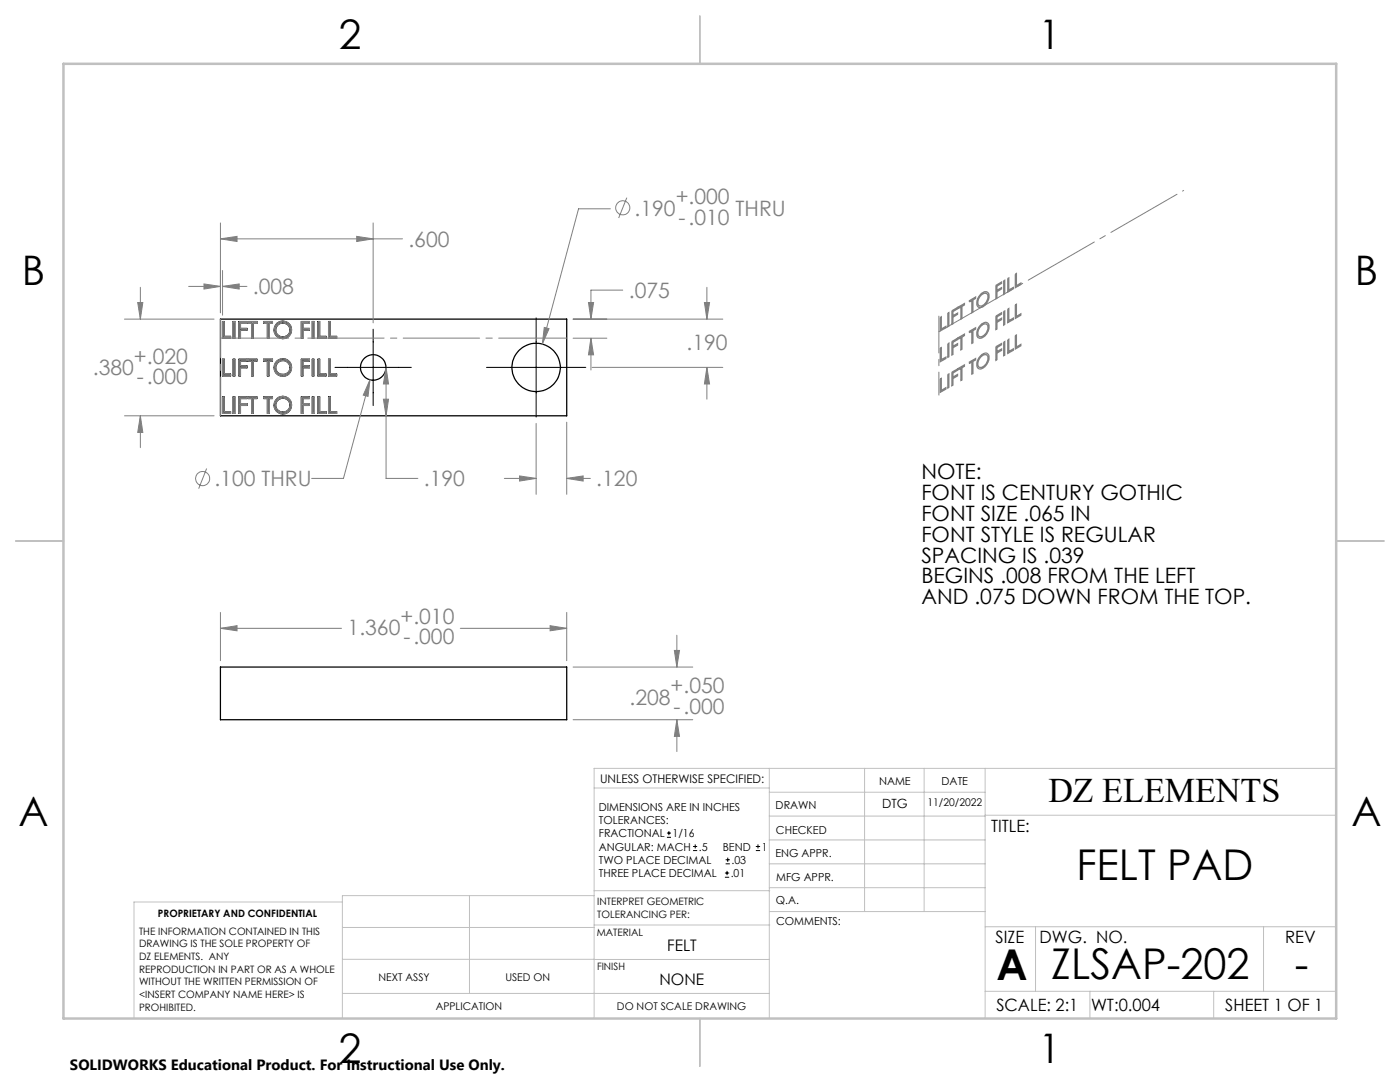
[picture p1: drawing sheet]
<svg xmlns="http://www.w3.org/2000/svg" width="279mm" height="216mm" viewBox="0 0 279 216" stroke-linecap="round" stroke-linejoin="round" font-family="sans-serif">
<g fill="none" stroke="#000" stroke-width=".25">
<path d="M44 63.7h69.1v19.3h-69.1zM44.4 71.7h.3v2.9h1.3v.4h-1.6zM44.4 64.2h.3v2.9h1.3v.4h-1.6zM44.4 79.2h.3v3h1.3v.3h-1.6zM46.5 71.7h.3v3.3h-.3zM46.5 64.2h.3v3.3h-.3zM46.5 79.2h.3v3.3h-.3zM47.7 71.7h1.6v.3h-1.3v1h1.3v.4h-1.3v1.6h-.3zM47.7 64.2h1.6v.3h-1.3v1h1.3v.4h-1.3v1.6h-.3zM47.7 79.2h1.6v.3h-1.3v1h1.3v.4h-1.3v1.6h-.3zM49.5 71.7h1.8v.3h-.8v3h-.3v-3h-.7zM49.5 64.2h1.8v.3h-.8v3h-.3v-3h-.7z"/>
<path d="M49.5 79.2h1.8v.3h-.8v3h-.3v-3h-.7zM52.6 71.7h1.8v.3h-.7v3h-.3v-3h-.8zM52.6 64.2h1.8v.3h-.7v3h-.3v-3h-.8zM52.6 79.2h1.8v.3h-.7v3h-.3v-3h-.8zM60.1 71.7h1.6v.3h-1.3v1h1.3v.4h-1.3v1.6h-.3zM60.1 64.2h1.6v.3h-1.3v1h1.3v.4h-1.3v1.6h-.3zM60.1 79.2h1.6v.3h-1.3v1h1.3v.4h-1.3v1.6h-.3zM62.3 71.7h.3v3.3h-.3zM62.3 64.2h.3v3.3h-.3zM62.3 79.2h.3v3.3h-.3zM63.5 71.7h.3v2.9h1.3v.4h-1.6zM63.5 64.2h.3v2.9h1.3v.4h-1.6z"/>
<path d="M63.5 79.2h.3v3h1.3v.3h-1.6zM65.6 71.7h.3v2.9h1.3v.4h-1.6zM65.6 64.2h.3v2.9h1.3v.4h-1.6zM65.6 79.2h.3v3h1.3v.3h-1.6zM44 133.1h69.1v10.5h-69.1z"/>
<circle cx="56.4" cy="65.8" r="1.73"/>
<circle cx="56.4" cy="73.3" r="1.73"/>
<circle cx="56.5" cy="65.8" r="1.41"/>
<circle cx="56.5" cy="73.3" r="1.4"/>
<circle cx="74.5" cy="73.3" r="2.54"/>
<circle cx="107" cy="73.3" r="4.8"/>
<circle cx="56.5" cy="80.8" r="1.74"/>
<circle cx="56.5" cy="80.8" r="1.4"/>
</g>
<g fill="none" stroke="#808080" stroke-width=".2">
<path d="M125.1 39.4l-1.6 4.1M28 57.3v6.4M37.6 57.1h6.4M40.7 56.7l3.3 .4-3.3 .6zM44 47.7l3.3-.5v1zM44 44.5v17.9M44 47.7h36.3M44.4 57.1l3.3-.4v1zM44.4 54v8.9M44.4 57.1h4.9M71.2 47.2l3.3 .5-3.3 .5zM74.5 44.5v19.9"/>
<path d="M121.8 41.7h-6.3l-7.3 27M124.3 57.9h-6.4v5.8M141.1 57.3v6.4M24.8 63.7h17.9M27.5 60.4h1l-.5 3.3zM73.8 75.8l-.4 3.3-.9-.3zM73.8 75.8l-5.3 19.7h-6.3M76.5 79.7h1l-.5 3.3zM77 73.3l.5 3.3h-1zM77 73.3v22.2h6.4M108.6 65.3l1 .3-1.4 3.1zM114.4 63.7h29.9"/>
<path d="M114.4 67.5h6.7M117.4 60.4h1.1l-.6 3.3zM117.9 67.5l.6 3.3h-1.1zM117.9 67.5v6.3M118.2 73.3h26.1M140.6 60.4h1l-.5 3.3zM141.1 73.3l.5 3.3h-1zM141.1 73.3v6.4M24.8 83h17.9M28 83l.5 3.3h-1zM28 83v6.3M41.2 93.5l-1.5 4"/>
<path d="M100.6 95.5h6.4M103.7 95l3.3 .5-3.3 .5zM107 84.5v14.1M113.1 95.5l3.3-.5v1zM113.1 95.5h4.7M113.1 84.2v14.4M44 125.4l3.3-.6v1.1zM44 122.2v9.6M44 125.4h24.2M91.9 125.4h21.2M109.8 124.8l3.3 .6-3.3 .5zM113.1 122.2v9.6"/>
<path d="M114.4 133.1h23.9M134.6 129.8h1l-.5 3.3zM135.1 126.8v6.3M114.4 143.6h23.9M135.1 143.6l.5 3.3h-1zM135.1 143.6v6.4"/>
<circle cx="124.3" cy="41.5" r="1.41"/>
<circle cx="40.4" cy="95.5" r="1.41"/>
</g>
<g fill="none" stroke="#000" stroke-width=".2">
<path d="M66.9 73.3h15.2M74.5 65.7v15.2M97.1 73.3h19.8M107 63.4v19.8M133.1 167.1h.8M133.1 166.2h.8M133.5 165.8v.9M138.3 169.7h.8M138.3 168.9h.8M138.7 168.5v.8M144.7 175h.8M144.7 174.2h.8"/>
<path d="M144.8 172.4h.9M144.8 171.6h.9M145.1 173.8v.8M145.2 171.1v.9M150.8 169.7h.9M150.8 168.9h.9M151.3 168.5v.8"/>
</g>
<g fill="none" stroke="#808080" stroke-width=".25">
<path d="M195.7 58.7a.91 .91 0 0 1 .9-.5 .91 .91 0 0 1 .8 .6 2.27 2.27 0 0 1-2 2.5 1.66 1.66 0 0 1 0-2.2zM195.8 58.9l.1-.1a.74 .74 0 0 1 1.1-.2 .74 .74 0 0 1 .1 1.1l-.2 .5a1.25 1.25 0 0 1-1.6 .7 1.86 1.86 0 0 1 .5-2zM198.8 56.9l1.1-.6v.3l-.9 .5v.8l.9-.5v.2l-.9 .6v1.3l-.2 .1zM200.3 56l.2-.1v2.7l-.2 .1zM201.1 55.6l.2-.1v2.4l.9-.5v.2l-1.1 .7zM202.6 54.7l.2-.1v2.4l.9-.5v.3l-1.1 .6zM44.4 64.2h.3v2.9h1.3v.4h-1.6zM44.4 71.7h.3v2.9h1.3v.4h-1.6zM44.4 79.2h.3v3h1.3v.3h-1.6zM46.5 64.2h.3v3.3h-.3zM46.5 71.7h.3v3.3h-.3zM46.5 79.2h.3v3.3h-.3z"/>
<path d="M47.7 64.2h1.6v.3h-1.3v1h1.3v.4h-1.3v1.6h-.3zM47.7 71.7h1.6v.3h-1.3v1h1.3v.4h-1.3v1.6h-.3zM47.7 79.2h1.6v.3h-1.3v1h1.3v.4h-1.3v1.6h-.3zM49.5 64.2h1.8v.3h-.8v3h-.3v-3h-.7zM49.5 71.7h1.8v.3h-.8v3h-.3v-3h-.7zM49.5 79.2h1.8v.3h-.8v3h-.3v-3h-.7zM52.6 64.2h1.8v.3h-.7v3h-.3v-3h-.8zM52.6 71.7h1.8v.3h-.7v3h-.3v-3h-.8zM52.6 79.2h1.8v.3h-.7v3h-.3v-3h-.8zM60.1 64.2h1.6v.3h-1.3v1h1.3v.4h-1.3v1.6h-.3zM60.1 71.7h1.6v.3h-1.3v1h1.3v.4h-1.3v1.6h-.3zM60.1 79.2h1.6v.3h-1.3v1h1.3v.4h-1.3v1.6h-.3z"/>
<path d="M62.3 64.2h.3v3.3h-.3zM62.3 71.7h.3v3.3h-.3zM62.3 79.2h.3v3.3h-.3zM63.5 64.2h.3v2.9h1.3v.4h-1.6zM63.5 71.7h.3v2.9h1.3v.4h-1.6zM63.5 79.2h.3v3h1.3v.3h-1.6zM65.6 64.2h.3v2.9h1.3v.4h-1.6zM65.6 71.7h.3v2.9h1.3v.4h-1.6zM65.6 79.2h.3v3h1.3v.3h-1.6zM187.6 63.4l.3-.2v2.5l.9-.6v.3l-1.2 .6zM187.6 69.5l.3-.1v2.4l.9-.5v.2l-1.2 .7zM187.6 75.6l.3-.1v2.4l.9-.5v.2l-1.2 .7z"/>
<path d="M189.2 62.5l.2-.1v2.7l-.2 .1zM189.2 68.6l.2-.1v2.7l-.2 .1zM189.2 74.7l.2-.1v2.7l-.2 .1zM190 62l1.1-.7v.3l-.9 .6v.8l.9-.5v.2l-.9 .6v1.3l-.2 .1zM190 68.2l1.1-.7v.3l-.9 .5v.8l.9-.5v.3l-.9 .5v1.3l-.2 .1zM190 74.3l1.1-.7v.3l-.9 .5v.8l.9-.5v.3l-.9 .5v1.3l-.2 .2zM191.2 61.3l1.3-.7v.3l-.5 .2v2.4l-.2 .2v-2.5l-.6 .4zM191.2 67.4l1.3-.7v.3l-.5 .3v2.4l-.2 .1v-2.4l-.6 .3zM191.2 73.5l1.3-.7v.3l-.5 .3v2.4l-.2 .1v-2.4l-.6 .3zM193.5 60l1.2-.7v.2l-.5 .4v2.4l-.2 .1v-2.4l-.5 .3zM193.5 66.1l1.2-.7v.3l-.5 .3v2.4l-.2 .1v-2.4l-.5 .3zM193.5 72.2l1.2-.7v.3l-.5 .3v2.4l-.2 .1v-2.4l-.5 .3z"/>
<path d="M195.7 64.9a.94 .94 0 0 1 1.6-.1 2.28 2.28 0 0 1-1.8 2.7 1.24 1.24 0 0 1-.4-1.8zM195.7 71a.94 .94 0 0 1 1.6-.1 2.33 2.33 0 0 1-1.8 2.7 1.3 1.3 0 0 1-.4-1.8zM195.7 71.3l.1-.1a.75 .75 0 0 1 1.1-.4 .75 .75 0 0 1 .2 1.1l-.2 .5a1.35 1.35 0 0 1-1.5 .8 1.6 1.6 0 0 1 .3-1.9zM195.9 64.9h.1a.71 .71 0 0 1 1-.2 .71 .71 0 0 1 .1 1l-.2 .5a1.37 1.37 0 0 1-1.5 .9 1.73 1.73 0 0 1 .5-2.2zM198.8 63.1l1.1-.7v.3l-.9 .5v.8l.9-.5v.3l-.9 .5v1.4l-.2 .1zM198.8 69.2l1.1-.7v.3l-.9 .6v.8l.9-.6v.3l-.9 .5v1.4l-.2 .1zM200.3 62.2l.2-.1v2.6l-.2 .2zM200.3 68.3l.2-.1v2.7l-.2 .1zM201.1 61.7l.2-.1v2.4l.9-.5v.2l-1.1 .7zM201.1 67.8l.2-.1v2.4l.9-.5v.3l-1.1 .6zM202.6 60.8l.2-.1v2.4l.9-.5v.3l-1.1 .6zM202.6 67l.2-.1v2.4l.9-.6v.3l-1.1 .6z"/>
<circle cx="56.4" cy="73.4" r="1.43"/>
<circle cx="56.5" cy="65.8" r="1.74"/>
<circle cx="56.5" cy="73.3" r="1.74"/>
<circle cx="56.5" cy="65.9" r="1.42"/>
<circle cx="56.4" cy="80.9" r="1.43"/>
<circle cx="56.5" cy="80.8" r="1.74"/>
</g>
<g fill="none" stroke="#c0c0c0" stroke-width=".2">
<path d="M118.6 157.2h34.9M153.5 153.3v49.9M153.5 158.1h43.1M172.5 153.3v28.6M184.4 153.3v28.6M196.6 153.3v49.9M266.7 153.3h-148.1v49.9M68.3 180h-41.6v23.2M93.7 178.7v19.5M118.6 178.7h-50.3v24.5M118.6 177.7h35M153.5 167.6h43.1"/>
<path d="M153.5 162.8h43.1M153.5 172.4h43.1M153.5 177.1h43.1M196.6 162.7h70.1M68.3 198.2h85.2M68.3 191.4l85.2 .1M68.3 185.1h50.3M118.6 184.6h35M153.6 181.9h43M196.6 197.8h70.1M196.6 184.9h70.1M206.7 184.9v12.9"/>
<path d="M217.5 197.8v5.4M242.2 197.8v5.4M252.2 184.9v12.9"/>
</g>
<path d="M139.7 3.2v9.5M3.1 107.9h9.6M266.7 107.9h9.5M139.7 203.2v9.6" fill="none" stroke="#c0c0c0" stroke-width=".25"/>
<path d="M12.7 12.7h254v190.5h-254z" fill="none" stroke="#c0c0c0" stroke-width=".5"/>
<path d="M44 67.5h69.1" fill="none" stroke="#808080" stroke-width=".2" stroke-dasharray="15.2 1.3 1.3 1.3" stroke-dashoffset="1.7"/>
<path d="M44 63.6v19.4" fill="none" stroke="#808080" stroke-width=".2" stroke-dasharray="15.2 1.3 1.3 1.3" stroke-dashoffset="7.5"/>
<path d="M187.4 66.2l48.8-28.2" fill="none" stroke="#808080" stroke-width=".2" stroke-dasharray="15.2 1.3 1.3 1.3" stroke-dashoffset="-1.5"/>
<path d="M187.4 63.1v15.7" fill="none" stroke="#808080" stroke-width=".2" stroke-dasharray="15.2 1.3 1.3 1.3" stroke-dashoffset="7.9"/>
<path d="M73.8 75.8l-1.3 3 .9 .3zM108.6 65.3l-.4 3.4 1.4-3.1zM27.5 60.4h1l-.5 3.3zM28 83l.5 3.3h-1zM113.1 95.5l3.3-.5v1zM103.7 95l3.3 .5-3.3 .5zM140.6 60.4h1l-.5 3.3zM141.1 73.3l.5 3.3h-1zM76.5 79.7h1l-.5 3.3zM77 73.3l.5 3.3h-1zM44 47.7l3.3-.5v1zM71.2 47.2l3.3 .5-3.3 .5zM117.4 60.4h1.1l-.6 3.3zM117.9 67.5l.6 3.3h-1.1zM40.7 56.7l3.3 .4-3.3 .6zM44.4 57.1l3.3-.4v1zM44 125.4l3.3-.6v1.1zM109.8 124.8l3.3 .6-3.3 .5zM134.6 129.8h1l-.5 3.3zM135.1 143.6l.5 3.3h-1z" fill="#808080"/>
<g font-size="8.5">
<text x="214.8" y="175.5">FELT PAD</text>
<text x="198.9" y="195.5">A</text>
<text x="209.8" y="195.4">ZLSAP-202</text>
<text x="258.4" y="195.4">-</text>
</g>
<g font-size="8.1">
<text x="67.6" y="9.7">2</text>
<text x="207.3" y="9.7">1</text>
<text x="4.4" y="57">B</text>
<text x="270.4" y="57">B</text>
<text x="3.7" y="164.9">A</text>
<text x="269.7" y="164.9">A</text>
<text x="67.6" y="212.2">2</text>
<text x="207.3" y="212.2">1</text>
</g>
<text font-size="6.9" x="209.2" y="160.1">DZ ELEMENTS</text>
<g font-size="4.2" fill="#808080">
<text x="134.8" y="40.7">+.000</text>
<text x="126.6" y="43">.190</text>
<text x="135.4" y="44.8">-.010</text>
<text x="146.8" y="43">THRU</text>
<text x="81.5" y="49.3">.600</text>
<text x="50.5" y="58.7">.008</text>
<text x="125.5" y="59.5">.075</text>
<text x="137" y="69.9">.190</text>
<text x="18.5" y="74.9">.380</text>
<text x="26.7" y="72.6">+.020</text>
<text x="27.3" y="76.7">-.000</text>
<text x="42.8" y="97">.100 THRU</text>
<text x="84.6" y="97.1">.190</text>
<text x="119" y="97.1">.120</text>
<text x="79.9" y="124.4">+.010</text>
<text x="69.4" y="126.7">1.360</text>
<text x="80.5" y="128.5">-.000</text>
<text x="125.6" y="140.6">.208</text>
<text x="133.8" y="138.3">+.050</text>
<text x="134.4" y="142.4">-.000</text>
</g>
<g font-size="4.2">
<text x="183.9" y="95.6">NOTE:</text>
<text x="183.9" y="99.7">FONT IS CENTURY GOTHIC</text>
<text x="183.9" y="103.9">FONT SIZE .065 IN</text>
<text x="183.9" y="108.1">FONT STYLE IS REGULAR</text>
<text x="183.9" y="112.3">SPACING IS .039</text>
<text x="183.9" y="116.4">BEGINS .008 FROM THE LEFT</text>
<text x="183.9" y="120.6">AND .075 DOWN FROM THE TOP.</text>
</g>
<g font-size="3.4">
<text x="197.8" y="166">TITLE:</text>
<text x="198.7" y="188.1">SIZE</text>
<text x="207.5" y="188.1">DWG. NO.</text>
<text x="256.5" y="188.2">REV</text>
<text x="198.8" y="201.7">SCALE: 2:1</text>
<text x="217.7" y="201.8">WT:0.004</text>
<text x="244.5" y="201.7">SHEET 1 OF 1</text>
</g>
<g font-size="3.2">
<text x="133.2" y="189.8">FELT</text>
<text x="131.6" y="196.6">NONE</text>
</g>
<text font-size="3" x="14" y="213.5">SOLIDWORKS Educational Product. For Instructional Use Only.</text>
<text font-size="2.5" x="176" y="161.3">DTG</text>
<text font-size="2.4" x="119.8" y="156.2">UNLESS OTHERWISE SPECIFIED:</text>
<g font-size="2.2">
<text x="119.5" y="161.8">DIMENSIONS ARE IN INCHES</text>
<text x="154.8" y="161.4">DRAWN</text>
<text x="175.4" y="156.6">NAME</text>
<text x="187.9" y="156.7">DATE</text>
<text x="119.5" y="164.4">TOLERANCES:</text>
<text x="119.5" y="167.1">FRACTIONAL</text>
<text x="134.2" y="167.1">1/16</text>
<text x="154.9" y="166.3">CHECKED</text>
<text x="119.5" y="172.4">TWO PLACE DECIMAL</text>
<text x="119.5" y="169.7">ANGULAR: MACH</text>
<text x="139.5" y="169.7">.5</text>
<text x="144.2" y="169.7">BEND</text>
<text x="146" y="172.4">.03</text>
<text x="152" y="169.7">1</text>
<text x="154.8" y="171">ENG APPR.</text>
<text x="119.5" y="175">THREE PLACE DECIMAL</text>
<text x="145.8" y="175">.01</text>
<text x="154.9" y="175.7">MFG APPR.</text>
<text x="154.9" y="180.4">Q.A.</text>
<text x="154.9" y="184.6">COMMENTS:</text>
</g>
<g font-size="2.1">
<text x="185.1" y="160.7">11/20/2022</text>
<text x="75.5" y="195.7">NEXT ASSY</text>
<text x="100.9" y="195.7">USED ON</text>
<text x="86.9" y="201.5">APPLICATION</text>
<text x="123.1" y="201.6">DO NOT SCALE DRAWING</text>
</g>
<g font-size="2">
<text x="31.5" y="182.9">PROPRIETARY AND CONFIDENTIAL</text>
<text x="119.2" y="180.6">INTERPRET GEOMETRIC</text>
<text x="119.2" y="183.1">TOLERANCING PER:</text>
<text x="27.8" y="186.5">THE INFORMATION CONTAINED IN THIS</text>
<text x="27.8" y="189">DRAWING IS THE SOLE PROPERTY OF</text>
<text x="27.8" y="191.6">DZ ELEMENTS. ANY</text>
<text x="119.1" y="186.7">MATERIAL</text>
<text x="27.8" y="194.1">REPRODUCTION IN PART OR AS A WHOLE</text>
<text x="27.8" y="196.6">WITHOUT THE WRITTEN PERMISSION OF</text>
<text x="119.1" y="193.5">FINISH</text>
<text x="27.8" y="199.1">&lt;INSERT COMPANY NAME HERE&gt; IS</text>
<text x="27.8" y="201.7">PROHIBITED.</text>
</g>
</svg>
